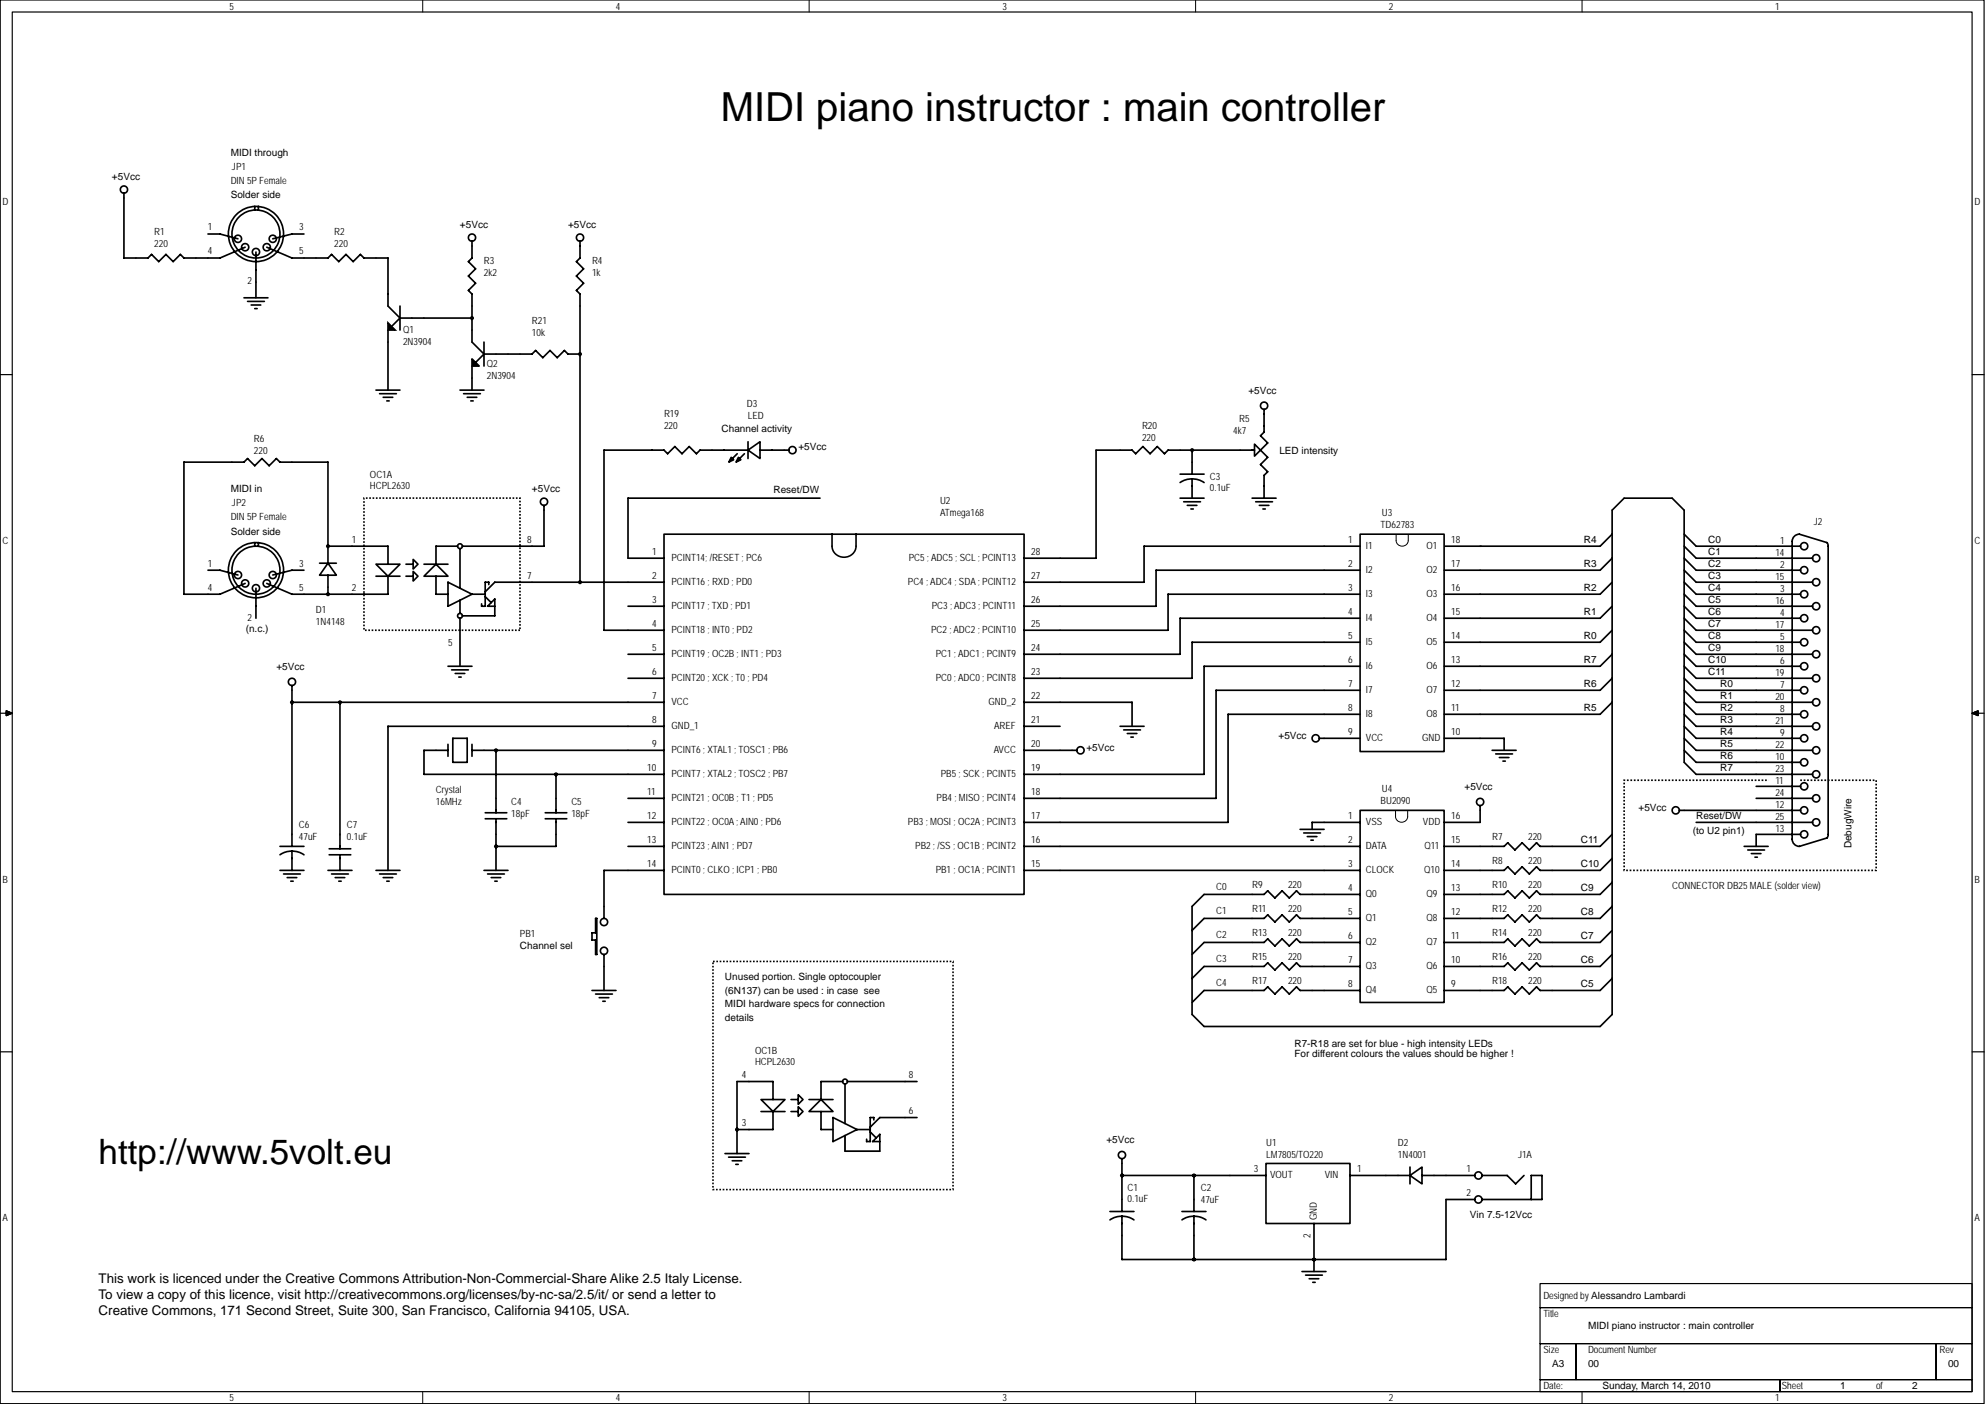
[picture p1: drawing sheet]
<svg xmlns="http://www.w3.org/2000/svg" width="420mm" height="297mm" viewBox="0 0 420 297" stroke-linecap="round" stroke-linejoin="round" font-family="sans-serif">
<g fill="none" stroke="#000" stroke-width=".25">
<path d="M.1 0h419.9v297h-419.9zM2.6 2.5h414.8v291.9h-414.8zM.1 79.3h2.5M417.4 79.3h2.6M.1 150.9h2.5M1.3 150.4l1.3 .5-1.3 .5zM417.4 150.9l1.3-.5v1zM417.4 150.9h2.6M.1 222.5h2.5M417.4 222.5h2.6M326 271.6h91.4v5h-91.4zM326 276.6h91.4v7.7h-91.4z"/>
<path d="M326 284.3h7.6v7.6h-7.6zM326 291.9h50.8v2.5h-50.8zM333.6 284.3h76.2v7.6h-76.2zM376.8 291.9h40.6v2.5h-40.6zM409.8 284.3h7.6v7.6h-7.6z"/>
</g>
<path d="M89.5 0v2.5M171.3 0v2.5M253.1 0v2.5M334.9 0v2.5M295.5 113.1v1.3a1.29 1.29 0 0 0 1.3 1.1 1.29 1.29 0 0 0 1.3-1.1v-1.3M295.4 171.5v1.3a1.29 1.29 0 0 0 1.3 1.2 1.29 1.29 0 0 0 1.3-1.2v-1.3M89.5 294.4v2.6M171.3 294.4v2.6M253.1 294.4v2.6M334.9 294.4v2.6" fill="none" stroke="#000" stroke-width=".21"/>
<path d="M1.3 150.4l1.3 .5-1.3 .5zM417.4 150.9l1.3-.5v1z" fill="#000"/>
<g fill="none" stroke="#000" stroke-width=".35">
<path d="M26.2 40.9v13.7h5.1l.8-.8 1.5 1.6 1.5-1.6 1.5 1.6 1.6-1.6 .7 .8h7.7l5.3-2.3M44 49.5h2.6l3.8 1M53.9 43.7v.7M54.2 53.3v9.7M54.7 43.7v.7M56.5 52.3l5.3 2.3h7.6l.8-.8 1.5 1.6 1.5-1.6 1.6 1.6 1.5-1.6 .7 .8h5.1v10.1l2.6 2.6M64.3 49.5h-2.5l-4.1 1M99.9 51v3.6l-.8 .8 1.6 1.5-1.6 1.5 1.6 1.5-1.6 1.5 .8 .8v10.2l2.5 2.5M122.8 51v3.6l-.8 .8 1.5 1.5-1.5 1.5 1.5 1.5-1.5 1.5 .8 .8v61M51.6 63h5.1M52.4 63.8h3.6M53.2 64.5h2"/>
<path d="M53.9 65.3h.5M82.1 68.3l1.5 1.5h-1.5zM82.1 69.8v12.7M84.7 67.3h15.2M84.7 67.3l-1.8 1.8M84.7 64.7v5.1M99.9 75.9l1.5 1.6h-1.5zM99.9 77.5v5M102.4 74.9h10.2l.8-.8 1.5 1.6 1.5-1.6 1.5 1.6 1.6-1.6 .7 .8h2.6M102.4 74.9l-1.7 1.8M102.4 72.4v5.1M79.6 82.5h5.1"/>
<path d="M80.3 83.3h3.6M81.1 84.1h2M81.9 84.8h.5M97.4 82.5h5M98.1 83.3h3.6M98.9 84.1h2M99.6 84.8h.6M154.8 96.8l.5 .5-1 .5zM156 96l-1.5 1.5M156.3 96.8l.5 .5-1 .5zM157.6 96l-1.6 1.5M158.3 95.2l2.6-1.7v3.5z"/>
<path d="M158.3 95.2h-10.1l-.8 .8-1.5-1.5-1.5 1.5-1.6-1.5-1.5 1.5-.8-.8h-12.7v38.1h12.7M158.3 93.5v3.5M160.9 95.2h6.1M252.3 95.2v5.1M265.5 94l1.3 1.2-1.3 1.3zM265.5 95.2h-18.3l-.7 .8-1.5-1.5-1.6 1.5-1.5-1.5-1.5 1.5-.8-.8h-7.6v22.9h-15.2M267.6 86.6v4.8l-.8 .8 1.5 1.5-1.5 1.5 1.5 1.6-1.5 1.5 1.5 1.5-.7 .8v4.8M53.9 114.8v.8M54.7 114.8v.8M67.6 119.2h3.6M69.4 119.2l1.8 2.5h-3.6zM69.4 119.2v-21.4h-10.1l-.8-.8-1.5 1.5-1.6-1.5-1.5 1.5-1.5-1.5-.8 .8h-12.7v27.9h7.7l5.3-2.3"/>
<path d="M69.4 115.6h12.7v3.8M79.6 119.4h5.1l-2.6 2.5zM85.9 119.4h1.6M87.5 118.4l1 1-1 1zM89.7 119.4h5.1M96.9 115.6h-4.6v3.8M97.4 116.1v8.3M115.1 106.9v8.7h-17.2M140.5 113h76.3v76.2h-76.3zM173.6 105.4h-40.7v12.7h7.6M176.1 113v2.6M181.2 113v2.6"/>
<path d="M249.8 105.4h5.1M249.8 100.3h5.1M250.5 106.2h3.6M251.3 106.9h2M252.1 107.7h.5M252.3 101.3l1.1 .1 1.5 .7M252.3 101.3l-1 .1-1.5 .7M252.3 101.3v4.1M265 105.4h5.1M265.8 106.2h3.5M266.6 106.9h2M267.3 107.7h.5"/>
<path d="M287.9 115.6h-45.7v7.6h-25.4M341.2 118.1v20.3M341.2 118.1v-10.2l2.6-2.5h10.1l2.6 2.5v53.4l2.5 2.5h24.7M341.2 113l-2.5 2.6h-32.8M341.2 118.1l-2.5 2.5h-33M356.5 113l2.5 2.6h22.1M356.5 115.6l2.5 2.5h24.7M356.5 118.1l2.5 2.5h22.1M380 113.3l.9-.3 5.8 1.8 .3 .8-.1 61.2-.2 .5-5.8 1.8a1.52 1.52 0 0 1-1.6-1.6v-63l.1-.4zM44 120.6h2.6l3.8 1.1M54.2 124.4v6.4M64.3 120.6h-2.5l-4.1 1.1"/>
<path d="M69.4 121.7v4M79.6 121.9h5.1M82.1 121.9v3.8h-20.3l-5.3-2.3M85.9 121.9h1.6M87.5 120.9l1 1-1 1zM89.7 121.9l2.6-2.5 2.5 2.5zM92.3 121.9v3.8h2.5M94.8 123.2l5.1 2.5-5.1 2.6zM97.4 127v2.8M97.4 130.8v10.2M99.9 125.7h2.8M102.7 126.2l1.3 1.3"/>
<path d="M103.5 123.7v-.5h-.8v5.1h-.8v-.5M104.7 128.3h-1.5l1.5-1.6v3.6h-6.8M132.9 138.4h7.6M132.9 128.3h7.6M140.5 123.2h-35.8l-2 2M287.9 125.7h-40.7v7.6h-30.4M287.9 135.9h-35.6v7.6h-35.5M287.9 130.8h-38.1v7.6h-33M287.9 120.6h-43.2v7.7h-27.9M341.2 123.2l-2.5 2.5h-33M341.2 138.4v10.2M341.2 128.3l-2.5 2.5h-33"/>
<path d="M341.2 133.3l-2.5 2.6h-33M341.2 138.4l-2.5 2.6h-33M356.5 123.2l2.5 2.5h22.1M356.5 128.3l2.5 2.5h22.1M356.5 133.3l2.5 2.6h22.1M356.5 130.8l2.5 2.5h24.7M356.5 138.4l2.5 2.6h22.1M356.5 135.9l2.5 2.5h24.7M356.5 120.6l2.5 2.6h24.7M356.5 125.7l2.5 2.6h24.7M61.8 148.6h78.7M61.8 145v34.1"/>
<path d="M72 148.6v31M94.8 158.7h-5.1v5.1h50.8M94.8 141h5.1M94.8 157.5v2.5M95.6 141.7h3.5M95.8 156.2h3.1v5.1h-3.1zM96.3 142.5h2.1M97.1 143.2h.5M99.9 158.7h40.6M99.9 157.5v2.5M105 158.7v13.3M132.9 143.5h7.6"/>
<path d="M140.5 153.7h-58.4v30.4M216.8 158.7h11.1M216.8 148.6h22.8v5.1M216.8 153.7h7.6M237.1 153.7h5.1M237.8 154.4h3.6M238.6 155.2h2M239.4 155.9h.5M279.3 156.2h8.6M287.9 141h-33v22.8h-38.1M287.9 151.1h-28v22.9h-43.1M287.9 146h-30.5v22.9h-40.6"/>
<path d="M305.7 156.2h12.7v2.5M315.8 158.7h5.1M316.6 159.5h3.6M341.2 148.6v38.1M341.2 148.6l-2.5 2.5h-33M341.2 143.5l-2.5 2.5h-33M356.5 156.2l2.5 2.5h24.7M356.5 146l2.5 2.6h24.7M356.5 148.6l2.5 2.5h22.1M356.5 141l2.5 2.5h24.7M356.5 143.5l2.5 2.5h22.1M356.5 151.1l2.5 2.6h24.7"/>
<path d="M356.5 158.7l2.5 2.6h22.1M356.5 153.7l2.5 2.5h22.1M59.3 179.1h5M69.7 179.6h4.5M102.7 173.2h4.6M102.7 172h4.6M105 173.2v10.9M115.4 173.2h4.6M115.4 172h4.6M117.7 163.8v8.2M117.7 173.2v5.9h-12.7M132.9 179.1h7.6"/>
<path d="M132.9 174h7.6M132.9 168.9h7.6M216.8 179.1h71.1M275.2 175.5h5.1M275.9 176.2h3.6M276.7 177h2M277.5 177.8h.5M287.9 171.4h17.8v40.7h-17.8zM287.9 174h-10.2v1.5M313.3 170.4v3.6h-7.6M317.4 160.3h2M318.1 161h.5"/>
<path d="M341.2 176.5l-2.5 2.6h-12.7l-.8-.8-1.5 1.5-1.5-1.5-1.5 1.5-1.6-1.5-.7 .8h-12.7M355.5 171.4h25.6M359 174h24.7M369.2 179.1h5.1M369.9 179.8h3.6M371.7 168.9h12M371.7 166.4h9.4M381.1 176.5h-9.4v2.6M59.3 184.1h5M60 184.9h3.6M60.8 185.7h2M61.5 186.4h.6"/>
<path d="M61.8 180.1l1.6 .2 .9 .5M61.8 180.1l-1.6 .2-.9 .5M61.8 180.1v4M69.4 184.1h5.1M69.7 180.8h4.5M70.2 184.9h3.5M70.9 185.7h2.1M71.7 186.4h.5M72 180.8v3.3M79.6 184.1h5.1M80.3 184.9h3.6M81.1 185.7h2"/>
<path d="M81.9 186.4h.5M102.4 184.1h5.1M103.2 184.9h3.6M104 185.7h2M104.7 186.4h.5M126.1 194.3h.2v7.6h-.2v-3h-.8v-1.5h.8zM140.5 184.1h-12.7v10.2M216.8 184.1h71.1M252.3 196.8v10.2M287.9 199.4h-12.7l-.8-.8-1.5 1.5-1.5-1.5-1.5 1.5-1.6-1.5-.7 .8h-12.7l-2.6 2.5M287.9 189.2h-12.7l-.8-.7-1.5 1.5-1.5-1.5-1.5 1.5-1.6-1.5-.7 .7h-12.7l-2.6 2.6v5M287.9 194.3h-12.7l-.8-.8-1.5 1.6-1.5-1.6-1.5 1.6-1.6-1.6-.7 .8h-12.7l-2.6 2.5"/>
<path d="M341.2 191.8v15.2M341.2 181.6l-2.5 2.5h-12.7l-.8-.7-1.5 1.5-1.5-1.5-1.5 1.5-1.6-1.5-.7 .7h-12.7M341.2 196.8l-2.5 2.6h-12.7l-.8-.8-1.5 1.5-1.5-1.5-1.5 1.5-1.6-1.5-.7 .8h-12.7M341.2 186.7l-2.5 2.5h-12.7l-.8-.7-1.5 1.5-1.5-1.5-1.5 1.5-1.6-1.5-.7 .7h-12.7M341.2 191.8l-2.5 2.5h-12.7l-.8-.8-1.5 1.6-1.5-1.6-1.5 1.6-1.6-1.6-.7 .8h-12.7M341.2 186.7v5.1M370.7 180.6h2M371.5 181.4h.5M125.3 209.5h5.1M126.1 210.3h3.5M126.8 211.1h2.1M127.6 211.8h.5"/>
<path d="M127.8 201.9v7.6M252.3 207v7.6l2.6 2.6h83.8l2.5-2.6v-7.6M287.9 209.5h-12.7l-.8-.7-1.5 1.5-1.5-1.5-1.5 1.5-1.6-1.5-.7 .7h-12.7l-2.6 2.6M287.9 204.5h-12.7l-.8-.8-1.5 1.5-1.5-1.5-1.5 1.5-1.6-1.5-.7 .8h-12.7l-2.6 2.5M341.2 207l-2.5 2.5h-12.7l-.8-.7-1.5 1.5-1.5-1.5-1.5 1.5-1.6-1.5-.7 .7h-12.7M341.2 201.9l-2.5 2.6h-12.7l-.8-.8-1.5 1.5-1.5-1.5-1.5 1.5-1.6-1.5-.7 .8h-12.7M161.1 232.6h5.1l-2.6 2.6zM161.1 235.2h5.1M163.6 232.6v-3.8h-7.6v15.3M163.6 235.2v3.8h-7.6M167.4 235.2h1.6M167.4 232.6h1.6"/>
<path d="M169 231.6l1 1-1 1zM169 234.1l1 1.1-1 1zM171.2 232.6h5.1M173.8 232.6l2.5 2.6h-5.1zM173.8 235.2v3.8h2.5M176.3 236.4l5.1 2.6-5.1 2.5zM178.4 228.8h-4.6v3.8M178.9 229.3v8.4M179.4 228.8h14.7M181.4 239h2.8M184.2 239.5l1.3 1.3M185 236.9v-.5h-.8v5.1h-.8v-.5"/>
<path d="M194.1 236.4h-7.9l-2 2.1M153.5 244.1h5M154.2 244.8h3.6M155 245.6h2M155.7 246.3h.6M186.2 241.5h-1.5l1.5-1.5v3.5M234.9 256.3h5.1M237.5 257.3l1.1 .1 1.4 .7M237.5 257.3l-1.1 .1-1.5 .7M237.5 248.7h30.5M237.5 245.1v11.2M250.2 256.3h5.1"/>
<path d="M252.7 257.3l1.1 .1 1.5 .7M252.7 257.3l-1.1 .1-1.4 .7M252.7 248.7v7.6M252.7 257.3v9.2M268 246.1h17.7v12.7h-17.7zM278.1 258.8v10.2M285.7 248.7h12.7M298.4 248.7l2.6-1.8v3.6zM298.4 246.9v3.6M301 248.7h11.2M312.2 253.8h-6.1v12.7h-68.6v-9.2M313.7 248.7h5.3l1.8 1.8 1.8-1.8"/>
<path d="M313.7 253.8h12.7v-5.1h-2.3v5.1M275.6 269h5.1M276.3 269.8h3.6M277.1 270.5h2M277.9 271.3h.5"/>
<circle cx="26.2" cy="40.1" r=".76"/>
<circle cx="50.4" cy="50.5" r=".76"/>
<circle cx="51.9" cy="52.3" r=".76"/>
<circle cx="54.2" cy="53.3" r=".76"/>
<circle cx="54.2" cy="49.5" r="5.1"/>
<circle cx="54.2" cy="49.5" r="5.8"/>
<circle cx="56.5" cy="52.3" r=".76"/>
<circle cx="57.7" cy="50.5" r=".76"/>
<circle cx="99.9" cy="50.3" r=".76"/>
<circle cx="122.8" cy="50.3" r=".76"/>
<circle cx="99.9" cy="67.3" r=".25"/>
<circle cx="122.8" cy="74.9" r=".25"/>
<circle cx="167.7" cy="95.2" r=".76"/>
<circle cx="252.3" cy="95.2" r=".25"/>
<circle cx="267.6" cy="85.8" r=".76"/>
<circle cx="69.4" cy="115.6" r=".25"/>
<circle cx="97.4" cy="115.6" r=".51"/>
<circle cx="115.1" cy="106.2" r=".76"/>
<circle cx="381.9" cy="115.6" r=".76"/>
<circle cx="384.4" cy="118.1" r=".76"/>
<circle cx="50.4" cy="121.7" r=".76"/>
<circle cx="51.9" cy="123.4" r=".76"/>
<circle cx="54.2" cy="124.4" r=".76"/>
<circle cx="54.2" cy="120.6" r="5.1"/>
<circle cx="54.2" cy="120.6" r="5.8"/>
<circle cx="56.5" cy="123.4" r=".76"/>
<circle cx="57.7" cy="121.7" r=".76"/>
<circle cx="69.4" cy="125.7" r=".25"/>
<circle cx="97.4" cy="130.3" r=".51"/>
<circle cx="122.8" cy="123.2" r=".25"/>
<circle cx="381.9" cy="125.7" r=".76"/>
<circle cx="381.9" cy="120.6" r=".76"/>
<circle cx="381.9" cy="130.8" r=".76"/>
<circle cx="381.9" cy="135.9" r=".76"/>
<circle cx="384.4" cy="133.3" r=".76"/>
<circle cx="384.4" cy="138.4" r=".76"/>
<circle cx="384.4" cy="123.2" r=".76"/>
<circle cx="384.4" cy="128.3" r=".76"/>
<circle cx="61.8" cy="144.3" r=".76"/>
<circle cx="61.8" cy="148.6" r=".25"/>
<circle cx="72" cy="148.6" r=".25"/>
<circle cx="105" cy="158.7" r=".25"/>
<circle cx="228.7" cy="158.7" r=".76"/>
<circle cx="278.5" cy="156.2" r=".76"/>
<circle cx="381.9" cy="156.2" r=".76"/>
<circle cx="381.9" cy="151.1" r=".76"/>
<circle cx="381.9" cy="141" r=".76"/>
<circle cx="381.9" cy="146" r=".76"/>
<circle cx="384.4" cy="148.6" r=".76"/>
<circle cx="384.4" cy="153.7" r=".76"/>
<circle cx="384.4" cy="143.5" r=".76"/>
<circle cx="384.4" cy="158.7" r=".76"/>
<circle cx="105" cy="179.1" r=".25"/>
<circle cx="117.7" cy="163.8" r=".25"/>
<circle cx="313.3" cy="169.7" r=".76"/>
<circle cx="354.7" cy="171.4" r=".76"/>
<circle cx="381.9" cy="171.4" r=".76"/>
<circle cx="381.9" cy="166.4" r=".76"/>
<circle cx="381.9" cy="176.5" r=".76"/>
<circle cx="381.9" cy="161.3" r=".76"/>
<circle cx="384.4" cy="163.8" r=".76"/>
<circle cx="384.4" cy="168.9" r=".76"/>
<circle cx="384.4" cy="174" r=".76"/>
<circle cx="127.8" cy="195.1" r=".76"/>
<circle cx="127.8" cy="201.2" r=".76"/>
<circle cx="156" cy="239" r=".25"/>
<circle cx="178.9" cy="228.8" r=".51"/>
<circle cx="237.5" cy="248.7" r=".25"/>
<circle cx="237.5" cy="244.4" r=".76"/>
<circle cx="252.7" cy="248.7" r=".25"/>
<circle cx="312.9" cy="248.7" r=".76"/>
<circle cx="312.9" cy="253.8" r=".76"/>
<circle cx="252.7" cy="266.5" r=".25"/>
<circle cx="278.1" cy="266.5" r=".25"/>
</g>
<path d="M82.1 68.3l1.5 1.5h-1.5zM99.9 75.9l1.5 1.6h-1.5z" fill="#000"/>
<path d="M176.1 115.6a2.55 2.55 0 0 0 2.6 2.3 2.55 2.55 0 0 0 2.5-2.3M287.9 113h17.8v46h-17.8z" fill="none" stroke="#000" stroke-width=".34"/>
<path d="M178.9 240.2v3.3" fill="none" stroke="#000" stroke-width=".38"/>
<path d="M178.9 243.5h7.3" fill="none" stroke="#000" stroke-width=".37"/>
<path d="M77 105.4h33.1v27.9h-33.1zM381 165.1h16.1v19h-53.3v-19h30.5" fill="none" stroke="#000" stroke-width=".35" stroke-dasharray=".4 .4" stroke-linecap="butt"/>
<path d="M150.9 203.4h50.8v48.3h-50.8z" fill="none" stroke="#000" stroke-width=".34" stroke-dasharray=".4 .4" stroke-linecap="butt"/>
<text font-size="8.5" x="152.6" y="25.5">MIDI piano instructor : main controller</text>
<text font-size="7.4" x="20.9" y="246.3">http://www.5volt.eu</text>
<g font-size="2.8">
<text x="20.9" y="271.5">This work is licenced under the Creative Commons Attribution-Non-Commercial-Share Alike 2.5 Italy License.</text>
<text x="20.9" y="274.9">To view a copy of this licence, visit http://creativecommons.org/licenses/by-nc-sa/2.5/it/ or send a letter to</text>
<text x="20.9" y="278.3">Creative Commons, 171 Second Street, Suite 300, San Francisco, California 94105, USA.</text>
</g>
<g font-size="2.1">
<text x="48.6" y="2">5</text>
<text x="130.4" y="2">4</text>
<text x="212.2" y="2">3</text>
<text x="294" y="2">2</text>
<text x="375.8" y="2">1</text>
<text x="48.8" y="33.1">MIDI through</text>
<text x="23.7" y="38.1">+5Vcc</text>
<text x="48.8" y="42">Solder side</text>
<text x="48.8" y="39">DIN 5P Female</text>
<text x="49.1" y="36">JP1</text>
<text x=".6" y="43.4">D</text>
<text x="417.9" y="43.4">D</text>
<text x="32.7" y="49.6">R1</text>
<text x="32.7" y="52.2">220</text>
<text x="44" y="48.7">1</text>
<text x="44" y="53.8">4</text>
<text x="63.3" y="53.8">5</text>
<text x="63.3" y="48.7">3</text>
<text x="70.8" y="49.6">R2</text>
<text x="70.8" y="52.2">220</text>
<text x="97.4" y="48.3">+5Vcc</text>
<text x="120.2" y="48.3">+5Vcc</text>
<text x="102.4" y="55.9">R3</text>
<text x="102.4" y="58.5">2k2</text>
<text x="125.3" y="55.9">R4</text>
<text x="125.3" y="58.5">1k</text>
<text x="52.4" y="60.2">2</text>
<text x="85.3" y="70.4">Q1</text>
<text x="112.6" y="68.6">R21</text>
<text x="112.6" y="71.2">10k</text>
<text x="85.3" y="72.9">2N3904</text>
<text x="103.1" y="77.6">Q2</text>
<text x="103.1" y="80.1">2N3904</text>
<text x="264.3" y="83.4">+5Vcc</text>
<text x="140.5" y="88.2">R19</text>
<text x="158.1" y="86.1">D3</text>
<text x="158.3" y="88.7">LED</text>
<text x="262.3" y="89.3">R5</text>
<text x="53.8" y="93.5">R6</text>
<text x="140.5" y="90.8">220</text>
<text x="152.7" y="91.5">Channel activity</text>
<text x="169" y="95.3">+5Vcc</text>
<text x="241.7" y="90.7">R20</text>
<text x="241.7" y="93.3">220</text>
<text x="261" y="91.8">4k7</text>
<text x="53.8" y="96">220</text>
<text x="78.3" y="101.1">OC1A</text>
<text x="256.1" y="101.6">C3</text>
<text x="270.8" y="96">LED intensity</text>
<text x="48.8" y="104.2">MIDI in</text>
<text x="49.1" y="107.1">JP2</text>
<text x="78.3" y="103.4">HCPL2630</text>
<text x="112.6" y="104.2">+5Vcc</text>
<text x="163.7" y="104.4">Reset/DW</text>
<text x="199" y="106.7">U2</text>
<text x="256.1" y="103.9">0.1uF</text>
<text x="48.8" y="113.1">Solder side</text>
<text x="48.8" y="110.1">DIN 5P Female</text>
<text x="199" y="109.3">ATmega168</text>
<text x="292.2" y="111.7">TD62783</text>
<text x="292.5" y="109.2">U3</text>
<text x="383.9" y="111">J2</text>
<text x=".6" y="115.1">C</text>
<text x="44" y="119.9">1</text>
<text x="63.3" y="119.9">3</text>
<text x="74.5" y="114.8">1</text>
<text x="111.6" y="114.8">8</text>
<text x="138" y="117.3">1</text>
<text x="142.1" y="118.7">PCINT14; /RESET ; PC6</text>
<text x="192.3" y="118.7">PC5 ; ADC5 ; SCL ; PCINT13</text>
<text x="218.3" y="117.3">28</text>
<text x="285.3" y="114.8">1</text>
<text x="285.3" y="119.9">2</text>
<text x="289.1" y="116.2">I1</text>
<text x="301.9" y="116.2">O1</text>
<text x="307.2" y="119.9">17</text>
<text x="307.2" y="114.8">18</text>
<text x="335.2" y="114.9">R4</text>
<text x="335.2" y="120">R3</text>
<text x="361.6" y="120">C2</text>
<text x="361.6" y="117.4">C1</text>
<text x="361.6" y="114.9">C0</text>
<text x="375.8" y="117.7">14</text>
<text x="376.8" y="115.1">1</text>
<text x="417.9" y="115.1">C</text>
<text x="44" y="125">4</text>
<text x="63.3" y="125">5</text>
<text x="74.5" y="125">2</text>
<text x="111.6" y="122.4">7</text>
<text x="138" y="122.4">2</text>
<text x="142.1" y="123.8">PCINT16 ; RXD ; PD0</text>
<text x="192.2" y="123.8">PC4 ; ADC4 ; SDA ; PCINT12</text>
<text x="218.3" y="122.4">27</text>
<text x="285.3" y="125">3</text>
<text x="289.1" y="121.3">I2</text>
<text x="301.9" y="121.3">O2</text>
<text x="307.2" y="125">16</text>
<text x="335.2" y="125.1">R2</text>
<text x="361.6" y="122.5">C3</text>
<text x="361.6" y="125.1">C4</text>
<text x="375.8" y="122.8">15</text>
<text x="376.8" y="125.3">3</text>
<text x="376.8" y="120.2">2</text>
<text x="52.4" y="131.3">2</text>
<text x="66.9" y="129.6">D1</text>
<text x="138" y="127.5">3</text>
<text x="142.1" y="128.9">PCINT17 ; TXD ; PD1</text>
<text x="197.2" y="128.9">PC3 ; ADC3 ; PCINT11</text>
<text x="218.3" y="127.5">26</text>
<text x="285.3" y="130">4</text>
<text x="289.1" y="126.4">I3</text>
<text x="289.1" y="131.4">I4</text>
<text x="301.9" y="131.4">O4</text>
<text x="301.9" y="126.4">O3</text>
<text x="307.2" y="130">15</text>
<text x="335.2" y="130.1">R1</text>
<text x="361.6" y="130.1">C6</text>
<text x="361.6" y="127.6">C5</text>
<text x="375.8" y="127.8">16</text>
<text x="376.8" y="130.4">4</text>
<text x="52" y="133.7">(n.c.)</text>
<text x="66.9" y="132.1">1N4148</text>
<text x="94.8" y="136.7">5</text>
<text x="138" y="132.6">4</text>
<text x="138" y="137.7">5</text>
<text x="142.1" y="134">PCINT18 ; INT0 ; PD2</text>
<text x="197.1" y="134">PC2 ; ADC2 ; PCINT10</text>
<text x="218.3" y="132.6">25</text>
<text x="218.3" y="137.7">24</text>
<text x="285.3" y="135.1">5</text>
<text x="289.1" y="136.5">I5</text>
<text x="301.9" y="136.5">O5</text>
<text x="307.2" y="135.1">14</text>
<text x="335.2" y="135.2">R0</text>
<text x="361.6" y="135.2">C8</text>
<text x="361.6" y="132.7">C7</text>
<text x="361.6" y="137.8">C9</text>
<text x="375.8" y="132.9">17</text>
<text x="376.8" y="135.5">5</text>
<text x="58.5" y="141.8">+5Vcc</text>
<text x="138" y="142.7">6</text>
<text x="142.1" y="139.1">PCINT19 ; OC2B ; INT1 ; PD3</text>
<text x="198.1" y="139.1">PC1 ; ADC1 ; PCINT9</text>
<text x="218.3" y="142.7">23</text>
<text x="285.3" y="140.2">6</text>
<text x="289.1" y="141.6">I6</text>
<text x="301.9" y="141.6">O6</text>
<text x="307.2" y="140.2">13</text>
<text x="335.2" y="140.3">R7</text>
<text x="361.6" y="140.3">C10</text>
<text x="361.6" y="142.8">C11</text>
<text x="375.8" y="143.1">19</text>
<text x="375.8" y="138">18</text>
<text x="376.8" y="140.6">6</text>
<text x="138" y="147.8">7</text>
<text x="142.1" y="149.2">VCC</text>
<text x="142.1" y="144.1">PCINT20 ; XCK ; T0 ; PD4</text>
<text x="198.1" y="144.1">PC0 ; ADC0 ; PCINT8</text>
<text x="209.3" y="149.2">GND_2</text>
<text x="218.3" y="147.8">22</text>
<text x="285.3" y="145.3">7</text>
<text x="289.1" y="146.7">I7</text>
<text x="301.9" y="146.7">O7</text>
<text x="307.2" y="145.3">12</text>
<text x="335.2" y="145.4">R6</text>
<text x="364.1" y="147.9">R1</text>
<text x="364.1" y="145.4">R0</text>
<text x="375.8" y="148.2">20</text>
<text x="376.8" y="145.6">7</text>
<text x="138" y="152.9">8</text>
<text x="142.1" y="154.3">GND_1</text>
<text x="210.4" y="154.3">AREF</text>
<text x="218.3" y="152.9">21</text>
<text x="285.3" y="150.4">8</text>
<text x="285.3" y="155.4">9</text>
<text x="289.1" y="151.8">I8</text>
<text x="301.9" y="151.8">O8</text>
<text x="307.2" y="155.4">10</text>
<text x="307.2" y="150.4">11</text>
<text x="335.2" y="150.5">R5</text>
<text x="364.1" y="155.5">R4</text>
<text x="364.1" y="150.5">R2</text>
<text x="364.1" y="153">R3</text>
<text x="375.8" y="153.3">21</text>
<text x="376.8" y="155.8">9</text>
<text x="376.8" y="150.7">8</text>
<text x="138" y="158">9</text>
<text x="142.1" y="159.4">PCINT6 ; XTAL1 ; TOSC1 ; PB6</text>
<text x="210.3" y="159.4">AVCC</text>
<text x="218.3" y="158">20</text>
<text x="230" y="158.8">+5Vcc</text>
<text x="270.6" y="156.3">+5Vcc</text>
<text x="289.1" y="156.8">VCC</text>
<text x="301" y="156.8">GND</text>
<text x="364.1" y="158.1">R5</text>
<text x="364.1" y="160.6">R6</text>
<text x="375.8" y="160.9">10</text>
<text x="375.8" y="158.3">22</text>
<text x="92.3" y="167.7">Crystal</text>
<text x="137" y="163.1">10</text>
<text x="142.1" y="164.5">PCINT7 ; XTAL2 ; TOSC2 ; PB7</text>
<text x="199.1" y="164.5">PB5 ; SCK ; PCINT5</text>
<text x="218.3" y="163.1">19</text>
<text x="292.5" y="167.6">U4</text>
<text x="310" y="167.2">+5Vcc</text>
<text x="364.1" y="163.2">R7</text>
<text x="375.8" y="166">11</text>
<text x="375.8" y="163.4">23</text>
<text x="92.3" y="170.2">16MHz</text>
<text x="108.2" y="170.2">C4</text>
<text x="108.2" y="172.8">18pF</text>
<text x="120.9" y="170.2">C5</text>
<text x="120.9" y="172.8">18pF</text>
<text x="137" y="168.1">11</text>
<text x="137" y="173.2">12</text>
<text x="142.1" y="169.5">PCINT21 ; OC0B ; T1 ; PD5</text>
<text x="198.3" y="169.5">PB4 ; MISO ; PCINT4</text>
<text x="218.3" y="168.1">18</text>
<text x="218.3" y="173.2">17</text>
<text x="285.3" y="173.2">1</text>
<text x="292.2" y="170.2">BU2090</text>
<text x="307.2" y="173.2">16</text>
<text x="346.8" y="171.5">+5Vcc</text>
<text x="359" y="173.3">Reset/DW</text>
<text x="375.8" y="173.6">25</text>
<text x="375.8" y="171">12</text>
<text x="375.8" y="168.5">24</text>
<text x="63.3" y="175.2">C6</text>
<text x="63.3" y="177.8">47uF</text>
<text x="73.4" y="175.2">C7</text>
<text x="73.4" y="177.8">0.1uF</text>
<text x="137" y="178.3">13</text>
<text x="142.1" y="174.6">PCINT22 ; OC0A ; AIN0 ; PD6</text>
<text x="142.1" y="179.7">PCINT23 ; AIN1 ; PD7</text>
<text x="192.2" y="174.6">PB3 ; MOSI ; OC2A ; PCINT3</text>
<text x="193.7" y="179.7">PB2 ; /SS ; OC1B ; PCINT2</text>
<text x="218.3" y="178.3">16</text>
<text x="285.3" y="178.3">2</text>
<text x="289.1" y="174.6">VSS</text>
<text x="289.1" y="179.7">DATA</text>
<text x="301.2" y="174.6">VDD</text>
<text x="301.5" y="179.7">Q11</text>
<text x="307.2" y="178.3">15</text>
<text x="315.8" y="177.8">R7</text>
<text x="323.5" y="177.8">220</text>
<text x="334.6" y="178.4">C11</text>
<text x="358.3" y="176.4">(to U2 pin1)</text>
<text x="375.8" y="176.1">13</text>
<text x="391.9" y="179.5" transform="rotate(-90 391.9 179.5)">DebugWire</text>
<text x="137" y="183.4">14</text>
<text x="142.1" y="184.8">PCINT0 ; CLKO ; ICP1 ; PB0</text>
<text x="198.1" y="184.8">PB1 ; OC1A ; PCINT1</text>
<text x="218.3" y="183.4">15</text>
<text x="285.3" y="183.4">3</text>
<text x="289.1" y="184.8">CLOCK</text>
<text x="301.5" y="184.8">Q10</text>
<text x="307.2" y="183.4">14</text>
<text x="315.8" y="182.9">R8</text>
<text x="323.5" y="182.9">220</text>
<text x="334.6" y="183.5">C10</text>
<text x=".6" y="186.7">B</text>
<text x="257.4" y="188.2">C0</text>
<text x="265" y="188">R9</text>
<text x="272.6" y="188">220</text>
<text x="285.3" y="188.5">4</text>
<text x="289.1" y="189.9">Q0</text>
<text x="301.9" y="189.9">Q9</text>
<text x="307.2" y="188.5">13</text>
<text x="315.8" y="188">R10</text>
<text x="323.5" y="188">220</text>
<text x="334.6" y="188.6">C9</text>
<text x="353.9" y="188">CONNECTOR DB25 MALE (solder view)</text>
<text x="417.9" y="186.7">B</text>
<text x="257.4" y="193.3">C1</text>
<text x="265" y="193">R11</text>
<text x="272.6" y="193">220</text>
<text x="285.3" y="193.5">5</text>
<text x="289.1" y="194.9">Q1</text>
<text x="301.9" y="194.9">Q8</text>
<text x="307.2" y="193.5">12</text>
<text x="315.8" y="193">R12</text>
<text x="323.5" y="193">220</text>
<text x="334.6" y="193.6">C8</text>
<text x="110.1" y="200.7">Channel sel</text>
<text x="110.1" y="198.2">PB1</text>
<text x="257.4" y="198.4">C2</text>
<text x="257.4" y="203.5">C3</text>
<text x="265" y="203.2">R15</text>
<text x="265" y="198.1">R13</text>
<text x="272.6" y="203.2">220</text>
<text x="272.6" y="198.1">220</text>
<text x="285.3" y="203.7">7</text>
<text x="285.3" y="198.6">6</text>
<text x="289.1" y="200">Q2</text>
<text x="301.9" y="200">Q7</text>
<text x="307.2" y="203.7">10</text>
<text x="307.2" y="198.6">11</text>
<text x="315.8" y="198.1">R14</text>
<text x="315.8" y="203.2">R16</text>
<text x="323.5" y="198.1">220</text>
<text x="323.5" y="203.2">220</text>
<text x="334.6" y="198.7">C7</text>
<text x="334.6" y="203.8">C6</text>
<text x="153.5" y="207.3">Unused portion. Single optocoupler</text>
<text x="257.4" y="208.5">C4</text>
<text x="265" y="208.3">R17</text>
<text x="272.6" y="208.3">220</text>
<text x="285.3" y="208.8">8</text>
<text x="289.1" y="205.1">Q3</text>
<text x="301.9" y="205.1">Q6</text>
<text x="307.2" y="208.8">9</text>
<text x="315.8" y="208.3">R18</text>
<text x="323.5" y="208.3">220</text>
<text x="334.6" y="208.9">C5</text>
<text x="153.5" y="210.2">(6N137) can be used : in case see</text>
<text x="153.5" y="213.1">MIDI hardware specs for connection</text>
<text x="289.1" y="210.2">Q4</text>
<text x="301.9" y="210.2">Q5</text>
<text x="153.5" y="216.1">details</text>
<text x="274" y="221.5">R7-R18 are set for blue - high intensity LEDs</text>
<text x="159.8" y="223">OC1B</text>
<text x="159.8" y="225.3">HCPL2630</text>
<text x="274" y="223.6">For different colours the values should be higher !</text>
<text x="157.1" y="228.1">4</text>
<text x="192.4" y="228.1">8</text>
<text x="157.1" y="238.2">3</text>
<text x="192.4" y="235.7">6</text>
<text x="234.2" y="241.9">+5Vcc</text>
<text x="268" y="242.4">U1</text>
<text x="268" y="244.9">LM7805/TO220</text>
<text x="295.9" y="242.4">D2</text>
<text x="295.9" y="244.9">1N4001</text>
<text x="321.3" y="244.9">J1A</text>
<text x="265.4" y="247.9">3</text>
<text x="268.8" y="249.3">VOUT</text>
<text x="280.4" y="249.3">VIN</text>
<text x="287.3" y="247.9">1</text>
<text x="310.4" y="247.9">1</text>
<text x="238.7" y="252.1">C1</text>
<text x="238.7" y="254.4">0.1uF</text>
<text x="254.2" y="252.1">C2</text>
<text x="254.2" y="254.6">47uF</text>
<text x="310.4" y="253">2</text>
<text x="311.1" y="257.6">Vin 7.5-12Vcc</text>
<text x=".6" y="258.4">A</text>
<text x="277.4" y="261.9" transform="rotate(-90 277.4 261.9)">2</text>
<text x="278.8" y="258.2" transform="rotate(-90 278.8 258.2)">GND</text>
<text x="417.9" y="258.4">A</text>
<text x="326.7" y="274.8">Designed byAlessandro Lambardi</text>
<text x="326.7" y="278.7">Title</text>
<text x="336.1" y="281.2">MIDI piano instructor : main controller</text>
<text x="326.7" y="286.3">Size</text>
<text x="336.1" y="286.3">Document Number</text>
<text x="410.5" y="286.3">Rev</text>
<text x="326.7" y="293.9">Date:</text>
<text x="328.5" y="289.2">A3</text>
<text x="336.1" y="289.2">00</text>
<text x="339.2" y="293.9">Sunday, March 14, 2010</text>
<text x="377.1" y="293.9">Sheet</text>
<text x="389.5" y="293.9">1</text>
<text x="397.1" y="293.9">of</text>
<text x="404.7" y="293.9">2</text>
<text x="412.3" y="289.2">00</text>
<text x="48.6" y="296.5">5</text>
<text x="130.4" y="296.5">4</text>
<text x="212.2" y="296.5">3</text>
<text x="294" y="296.5">2</text>
<text x="375.8" y="296.5">1</text>
</g>
</svg>
